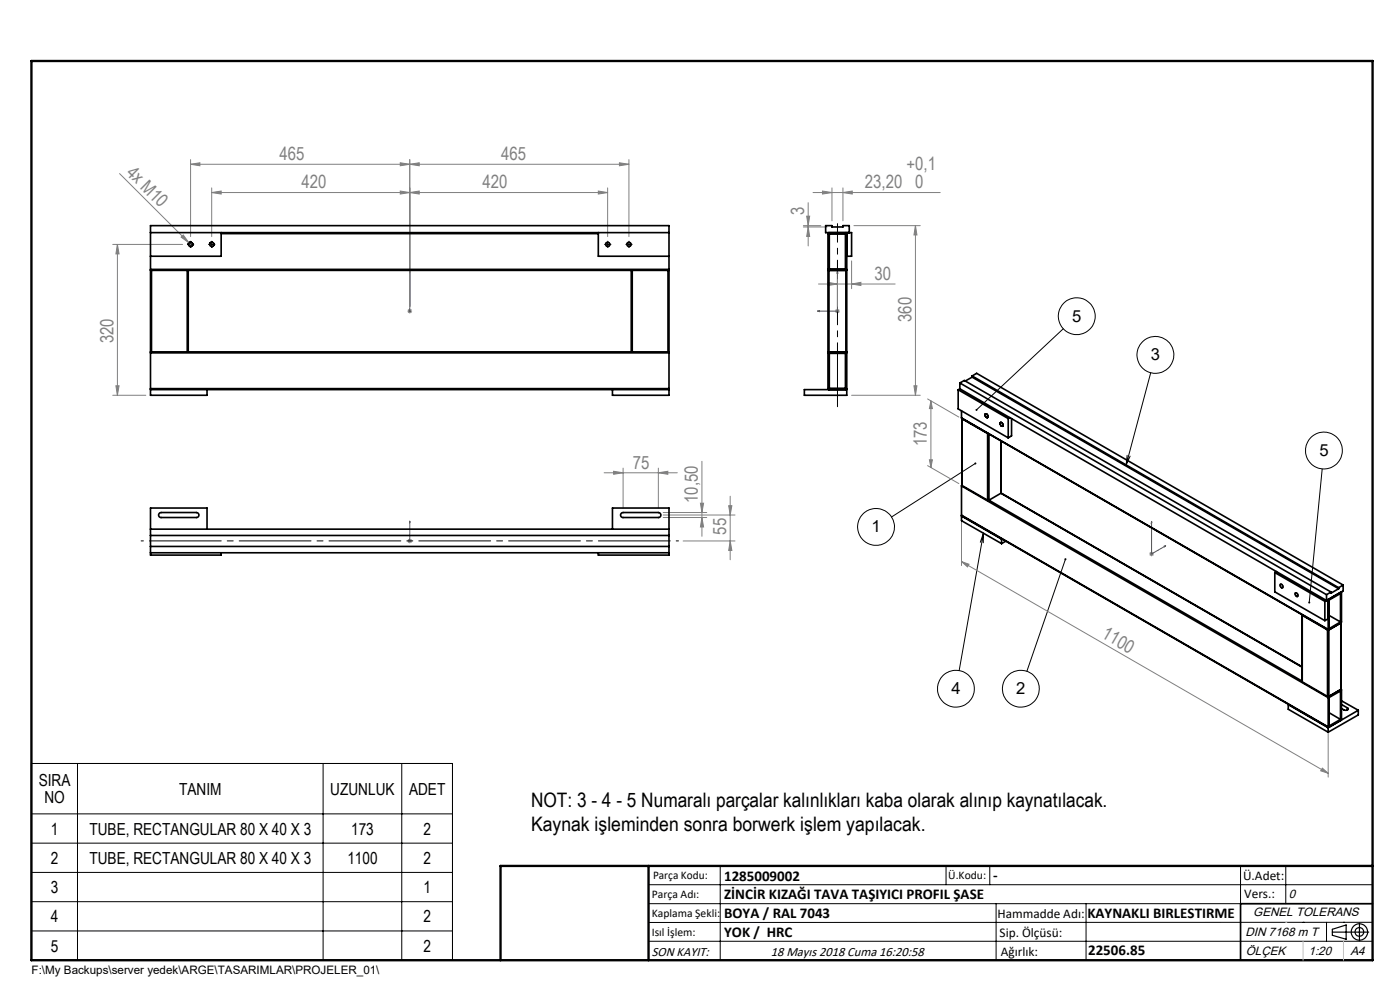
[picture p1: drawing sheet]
<svg xmlns="http://www.w3.org/2000/svg" width="297mm" height="210mm" viewBox="0 0 297 210" stroke-linecap="round" stroke-linejoin="round" font-family="sans-serif">
<g fill="none" stroke="#000" stroke-width=".21">
<path d="M39.9 52a.51 .51 0 0 1 .5-.6 .51 .51 0 0 1 .5 .5 .51 .51 0 0 1-.6 .4M40.2 51.8h.5M40.4 51.6v.5M44.5 52a.5 .5 0 0 1 .4-.6 .5 .5 0 0 1 .5 .5 .5 .5 0 0 1-.6 .4M44.7 51.8h.5M44.9 51.6v.5M128.4 52a.5 .5 0 0 1 .5-.6 .5 .5 0 0 1 .5 .5 .5 .5 0 0 1-.6 .4M128.7 51.8h.5M128.9 51.6v.5M132.9 52a.51 .51 0 0 1 .5-.6 .51 .51 0 0 1 .5 .5 .51 .51 0 0 1-.6 .4M133.2 51.8h.5M133.4 51.6v.5"/>
<path d="M225.6 69.7l-18.4 17.3M244.1 79l-5.2 19.6M206.9 98.3l-17.8 11.4M209 87.8a.51 .51 0 0 1 .6 .3 .51 .51 0 0 1-.2 .5 .61 .61 0 0 1-.4-.8zM212.2 89.6a.5 .5 0 0 1 .5 .3 .5 .5 0 0 1-.1 .6l-.4-.4zM239.1 96.6l-.2 2M239.7 96.8l-.8 1.8M280.5 99.5l-2.8 28.3M208.6 113.1l-5.1 29.1M208.6 113.1v2M208.6 113.1l-.6 1.9M226 118.6l-8.2 23.8"/>
<path d="M271.6 123.9a.51 .51 0 0 1 .5 .3 .51 .51 0 0 1-.1 .6 .61 .61 0 0 1-.4-.9zM274.7 125.8a.5 .5 0 0 1 .6 .2 .5 .5 0 0 1-.1 .6 .66 .66 0 0 1-.5-.8zM6.7 162h89.3v41.7h-89.3zM6.7 172.6h89.3M6.7 178.8h89.3M16.4 162v41.7M68.5 162v41.7M85.2 162v41.7M6.7 185.1h89.3M6.7 191.3h89.3M6.7 197.5h89.3M137.6 187.7h153.6"/>
<path d="M137.6 191.7h153.6M137.6 199.7h153.6M152.8 183.7v20M200.7 183.7v4M210 183.7v4M211.3 191.7v12M230.4 191.7v12M263.2 183.7v20M272.8 183.7v8M276.4 195.6h.1M281.4 195.6v4.1M285 195.6h.1"/>
<path d="M291.2 195.6l-153.6 .1"/>
<circle cx="228.4" cy="67.1" r="3.9"/>
<circle cx="245.1" cy="75.3" r="3.9"/>
<circle cx="280.9" cy="95.6" r="3.9"/>
<circle cx="185.8" cy="111.8" r="3.9"/>
<circle cx="202.8" cy="146.1" r="3.9"/>
<circle cx="216.6" cy="146.1" r="3.9"/>
</g>
<g fill="none" stroke="#000" stroke-width=".25">
<path d="M282.6 197.7h7.8M282.6 197.1l3-.9v3l-3-.8zM288.4 195.8v3.8M106.2 203.7h185"/>
<circle cx="288.4" cy="197.7" r="1.74"/>
<circle cx="288.4" cy="197.7" r=".93"/>
</g>
<g fill="none" stroke="#00f" stroke-width=".21">
<path d="M86.9 57.5v.5v-.5M86.9 57.5v8.5M177.7 57.5l.1 .5h-.2zM177.7 57.5v8.5h-4.3M86.9 65.9v.2zM86.9 66h.1M173.4 66l.4-.1v.2zM86.9 110.5v.4v-.4M86.9 114.6v.3zM86.9 114.8h.1M86.9 110.5v4.3M244.3 110.6l.1 .3-.2 .1z"/>
<path d="M244.3 110.6v6.9l3-1.7M247 115.8h.3l-.3 .2z"/>
</g>
<g fill="none" stroke="#808080" stroke-width=".21">
<path d="M25.4 36.8l15.4 15.4M40.4 34.8l2-.3v.7zM40.4 33.9v16.3M40.4 34.8h93M44.9 39.9v10.3M84.9 34.5l2 .3-2 .4zM86.9 34.8l2-.3v.7zM86.9 33.9v31.1M128.9 39.9v10.3M131.4 34.5l2 .3-2 .4zM133.4 33.9v16.3M176.5 39.9v6.9"/>
<path d="M178.8 39.9v6.9M23.9 51.8h14.8M24.9 51.8l.4 2.1h-.7zM24.9 51.8v32M38.4 50.3l.5-.5 1.2 1.7zM44.9 40.8l2-.3v.7zM44.9 40.8h84M84.9 40.5l2 .3-2 .4zM86.9 40.8l2-.3v.7zM126.9 40.5l2 .3-2 .4zM170.4 48.1h5.1M170.4 47.9h3.7"/>
<path d="M171.1 45.9h.7l-.4 2zM171.4 43v9.2M171.4 48.1l.4 2.1h-.7zM172.5 40.8h27M174.5 40.5l2 .3-2 .4zM175.6 59.9l2.1 .3-2.1 .4zM177.7 59.2v5.8M178.8 40.8l2-.3v.7zM180.7 55.3v5.9M181.2 47.9h14M194.2 47.9l.3 1.9h-.6zM194.2 47.9v35.9"/>
<path d="M86.4 66h1M86.6 65.6l.7 .7M86.9 65.5v1M87.3 65.6l-.7 .7M173.6 60.2h16.3M177.2 66h1M177.3 65.6l.7 .7M177.7 65.5v1M178 65.6l-.7 .7M180.7 60.2l1.9-.3v.7zM23.9 83.8h7M24.6 81.8h.7l-.4 2z"/>
<path d="M130.2 100l2 .3-2 .3zM132.2 99.3v8.4M139.7 99.3v8.4M148.9 97.9v15.9M180.7 83.8h14.5M193.9 81.8h.6l-.3 2zM196.8 98.8l6.6 3.8M196.8 84.6l6.6 3.9M197.2 97.5h.6l-.3 1.7zM197.5 85v14.2M197.5 85l.3 1.7h-.6zM86.4 114.8h1"/>
<path d="M86.6 114.4l.7 .7M86.9 114.3v.9M87.3 114.4l-.7 .7M128.2 100.3h15.5M139.7 100.3l2-.3v.6zM140.7 109.8h9.2M140.7 108.7h9.2M140.7 109.2h15.2M144.9 114.8h11M148.6 106.7h.7l-.4 2zM148.9 109.8l.4 2h-.7zM154.6 107.3h.7l-.4 1.9z"/>
<path d="M154.9 105.3v13.4M154.9 114.8l.4 2h-.7zM204 119.1l1.6 .6-.4 .6zM204 110.1v9.9M204 119.1l77.8 44.9M243.8 117.5h1M243.9 117.1l.8 .8M244.3 117v1M244.7 117.1l-.8 .8M281.8 155v9.8M280.5 162.9l1.3 1.1-1.6-.5z"/>
</g>
<g fill="none" stroke="#000" stroke-width=".21" stroke-dasharray="15.2 1.3 1.3 1.3">
<path d="M39.9 51.8h-.1M40.4 51.3v-.1M40.4 52.3v.2M40.9 51.8h.2M44.4 51.8h-.1M44.9 51.3v-.1M44.9 52.3v.2M45.4 51.8h.2M128.4 51.8h-.1M128.9 51.3v-.1M128.9 52.3v.2M129.4 51.8h.2"/>
<path d="M132.9 51.8h-.1M133.4 51.3v-.1M133.4 52.3v.2M133.9 51.8h.2"/>
</g>
<path d="M177.7 59.1v-11.7" fill="none" stroke="#000" stroke-width=".21" stroke-dasharray="15.2 1.3 1.3 1.3" stroke-dashoffset="11.3"/>
<path d="M177.7 86.3v-31" fill="none" stroke="#000" stroke-width=".21" stroke-dasharray="15.2 1.3 1.3 1.3" stroke-dashoffset="1.7"/>
<path d="M29.9 114.7h114" fill="none" stroke="#000" stroke-width=".21" stroke-dasharray="15.2 1.3 1.3 1.3" stroke-dashoffset="-1.8"/>
<path d="M291.2 191.7h-28v12" fill="none" stroke="#000" stroke-width=".35"/>
<path d="M6.7 12.9h284.5v190.8h-284.5zM137.6 183.7v20M291.2 183.7h-185v20" fill="none" stroke="#000" stroke-width=".5"/>
<path d="M276.4 199.7v4M285 199.7v4" fill="none" stroke="#c0c0c0" stroke-width=".21"/>
<path d="M272.8 195.6h.1" fill="none" stroke="#c0c0c0" stroke-width=".25"/>
<path d="M207 86.8v.3l.2-.1-.2 .1a.21 .21 0 0 0 .3 0 .21 .21 0 0 0 0-.3 .21 .21 0 0 0-.3 0zM206.8 98.1l-.1 .3a.22 .22 0 0 0 .3 .1 .22 .22 0 0 0 .1-.3l-.2 .1 .2-.1zM225.9 118.5a.22 .22 0 0 0 0 .3 .22 .22 0 0 0 .3-.1 .22 .22 0 0 0-.1-.3l-.1 .2 .1-.2zM277.6 127.6a.2 .2 0 0 0-.1 .3 .2 .2 0 0 0 .2 .1v-.2l.1 .2 .2-.3z" fill="#000"/>
<g fill="#00f">
<path d="M86.9 65.9v.2zM86.9 57.5v.5z"/>
<path d="M173.4 66l.4 .1v-.2zM177.7 57.5l-.1 .5h.2z"/>
<path d="M86.9 110.5v.4zM86.9 114.6v.3z"/>
<path d="M247 115.8h.3l-.3 .2zM244.3 110.6l.1 .3-.2 .1z"/>
</g>
<g fill="#808080">
<path d="M38.4 50.3l.5-.5 1.2 1.7z"/>
<path d="M280.5 162.9l1.3 1.1-1.6-.5zM204 119.1l1.6 .6-.4 .6z"/>
<path d="M178.8 40.8l2-.3v.7zM174.5 40.5l2 .3-2 .4z"/>
<path d="M84.9 40.5l2 .3-2 .4zM44.9 40.8l2-.3v.7zM84.9 34.5l2 .3-2 .4zM40.4 34.8l2-.3v.7z"/>
<path d="M86.9 40.8l2-.3v.7zM126.9 40.5l2 .3-2 .4zM86.9 34.8l2-.3v.7zM131.4 34.5l2 .3-2 .4z"/>
<path d="M139.7 100.3l2-.3v.6zM130.2 100l2 .3-2 .3z"/>
<path d="M180.7 60.2l1.9-.3v.7zM175.6 59.9l2.1 .3-2.1 .4z"/>
<path d="M171.4 48.1l.4 2.1h-.7zM171.1 45.9h.7l-.4 2z"/>
<path d="M154.9 114.8l.4 2h-.7zM154.6 107.3h.7l-.4 1.9zM197.2 97.5h.6l-.3 1.7zM197.5 85l.3 1.7h-.6z"/>
<path d="M148.9 109.8l.4 2h-.7zM148.6 106.7h.7l-.4 2z"/>
<path d="M194.2 47.9l.3 1.9h-.6zM193.9 81.8h.6l-.3 2z"/>
<path d="M24.9 51.8l.4 2.1h-.7zM24.6 81.8h.7l-.4 2z"/>
</g>
<g fill="none" stroke="#000" stroke-width=".35">
<path d="M31.9 57.1v.3M31.9 57.4h.2M31.9 57.1v-9.2h110v9.2M31.9 57.4v17.2M31.9 49.3h110M31.9 57.1h110M32.1 57.4h7.6M32.1 57.4v17.2M39.7 57.4h.2M39.7 57.4v17.2M39.9 57.4h94M39.9 57.4v17.2"/>
<path d="M46.9 49.3v5.1h-15M46.9 49.6h80M126.9 49.3v5.1h15M133.9 57.4h.2M133.9 57.4v17.2M134.1 57.4h7.6M134.1 57.4v17.2M141.7 57.4h.2M141.7 57.4v17.2M141.9 57.1v.3M141.9 57.4v17.2M175.9 49.3l-.3 .2v7.7l.3 .2"/>
<path d="M175.9 57.4h-.3v17.2h.3M175.9 57.4h3.6M175.9 57.4v17.2M175.9 49.7h3.5v7.3h-3.5zM179.5 49.3l.1 .3M179.5 57.4h.1v17.2h-.1M179.5 57.4v17.2M179.6 49.3v7.9l-.1 .2M180.2 49.3v-1.4h-1.4v.2h-2.3v-.2h-1.3v1.4h5.5v5.1h-1.1M31.9 74.6h.2M31.9 74.6v.3M31.9 74.9v7.5"/>
<path d="M31.9 74.9h110M32.1 74.6h7.6M39.7 74.6h.2M39.9 74.6h94M133.9 74.6h.2M134.1 74.6h7.6M141.7 74.6h.2M141.9 74.6v.3M141.9 74.9v7.5M175.9 74.6l-.3 .2v7.7l.3 .1M175.9 74.6h3.6M175.9 75h3.5v7.4h-3.5z"/>
<path d="M179.5 74.6l.1 .2v7.7l-.1 .1M206.2 79.8v.2M206.2 79.8l77.8 44.9M206.2 79.8l1-.6 77.7 44.9M31.9 82.4v.2M31.9 82.6v1.2h12v-1.2M31.9 82.6h110M31.9 82.4h110M129.9 82.6v1.2h12v-1.2M141.9 82.4v.2M170.6 82.6h9v1.2h-9zM203.3 82.7v4l10.6 6.2"/>
<path d="M203.3 82.7l10.6 6.1M203.6 82.5l-.3 .2M203.6 81.2v1.3M203.6 81.2l77.8 44.9M203.6 82.5l77.8 44.9M203.6 81.2l1-.5 77.8 44.9M204 88.6l77.8 45M204 88.6l77.8 44.9M204 87.2v1.4M204.1 88.8v.1M204.1 88.8v14.2M204.1 88.9l5.4 3.1"/>
<path d="M204.1 88.9v14.1M206.2 80l-1.4 .8M206.2 80l77.8 44.9M209 87.9a.4 .4 0 0 1 .5 .2 .4 .4 0 0 1-.1 .5l-.3-.3zM209.5 92h.2M209.5 92v14.1M209.8 92v14.1M212.2 89.7a.4 .4 0 0 1 .5 .2 .4 .4 0 0 1-.2 .5l-.3-.3zM212.3 93.5v11.1M213.9 88.8v4.1M214.2 88.6l-.3 .2M214.6 88.8v3.7l-.7 .4"/>
<path d="M31.9 117.3h110M31.9 115.9h110M31.9 113.6h110M31.9 112.2h110M33.8 108.9l.4-.2h7.5a.53 .53 0 0 1 .5 .5 .53 .53 0 0 1-.5 .6h-7.5a.52 .52 0 0 1-.5-.3 .52 .52 0 0 1 .1-.6zM43.9 112.2v-4.4h-12v9.9h15v-.4M129.9 112.2v-4.4h12v9.9h-15v-.4M131.9 108.8l7.8-.1a.53 .53 0 0 1 .5 .5 .53 .53 0 0 1-.5 .6h-7.5a.53 .53 0 0 1-.5-.4 .53 .53 0 0 1 .2-.6zM204 109.3l77.8 45M204 103.1v6.2M204 109.5v.9l8.5 4.9M204 109.5l8.5 4.9"/>
<path d="M204 103.1l77.8 44.9M204 109.3l77.8 44.9M204.1 102.9l-.1 .2M204.1 109.4l-.1 .1M204.1 103l5.4 3.1M209.5 106.1h.3M209.8 106.1l66.4 38.4M212.3 104.6l-2.5 1.5M212.3 104.6l63.9 36.9M212.4 104.6h-.1M212.4 104.6l63.8 36.8M212.5 114.4v.9"/>
<path d="M212.5 114.3v.1M213.4 114.8l-.9 .5M270.4 121.5v4l10.7 6.1M270.4 121.5l10.7 6.1M270.8 121.2l-.4 .3M271.6 124a.4 .4 0 0 1 .5 .2 .4 .4 0 0 1-.1 .5l-.4-.3zM274.8 125.8a.4 .4 0 0 1 .5 .2 .4 .4 0 0 1-.2 .5l-.3-.3zM276.2 130.4l.1 .1M276.2 130.4l.1 14.2M276.3 130.5l5.3 3.1M276.3 130.5v14.1M281.1 127.6l.7-.4v6.3"/>
<path d="M281.1 127.6v4M281.4 126.1v1.3M281.6 133.6h.3M281.6 133.6v14.1M281.8 133.5l.1 .1M281.8 127.3l.1-.2 2.7-1.5v6.4l-.2 .1M281.8 131.3l-.7 .3M281.9 133.6v14.1M282 127.3l2.4-1.4v6l-2.4 1.4zM282 130.6l2.4 1.3M282.4 125.6l-1 .5M284 124.9l-1.6 .9v-.2"/>
<path d="M284 124.7v.2M284.4 132.1l-2.5 1.5M284.4 132.1v14.2M284.5 132.1l-.1 14.2M284.5 125.6h.1M284.9 124.1v1.2l-3.5 2.1M284.9 124.1l-.9 .6M273.3 149.5l8.5 4.9M273.3 149.5v1l8.5 4.8M273.4 149.4l-.1 .1M276.3 144.6l5.3 3.1M281.6 147.7h.3"/>
<path d="M281.8 148v6.2M281.8 154.4v.9M281.9 147.7l-.1 .3M282 147.9l2.4-1.3v6l-2.4 1.4zM282 151.2l2.4 1.4M284.4 146.3h.2v6.4l-2.7 1.6-.1-.1M284.4 146.3l-2.5 1.4M284.5 146.2l.1 .1M284.6 148.7l3.5 2M284.6 149.4l1.3 .8M285.9 150.2a.35 .35 0 0 1-.1 .5 .35 .35 0 0 1-.4 0l-.8-.4M285.9 150.2v.4"/>
<path d="M288.1 150.7v1l-6.3 3.6M288.1 150.7l-6.3 3.7"/>
<circle cx="40.4" cy="51.8" r=".43"/>
<circle cx="44.9" cy="51.8" r=".43"/>
<circle cx="128.9" cy="51.8" r=".43"/>
<circle cx="133.4" cy="51.9" r=".42"/>
</g>
<g font-size="4.2">
<text x="112.6" y="171.1">NOT: 3 - 4 - 5 Numaralı parçalar kalınlıkları kaba olarak alınıp kaynatılacak.</text>
<text x="112.6" y="176.3">Kaynak işleminden sonra borwerk işlem yapılacak.</text>
</g>
<g font-size="3.9" fill="#808080">
<text x="59.3" y="34">465</text>
<text x="106.3" y="34">465</text>
<text x="26.6" y="36.8" transform="rotate(45 26.6 36.8)">4x M10</text>
<text x="64" y="40">420</text>
<text x="102.4" y="40">420</text>
<text x="183.5" y="40">23,20</text>
<text x="192.3" y="36.1">+0,1</text>
<text x="194.2" y="40">0</text>
<text x="170.6" y="45.6" transform="rotate(-90 170.6 45.6)">3</text>
<text x="185.5" y="59.3">30</text>
<text x="193.4" y="68.3" transform="rotate(-90 193.4 68.3)">360</text>
<text x="24.1" y="72.8" transform="rotate(-90 24.1 72.8)">320</text>
<text x="196.6" y="94.7" transform="rotate(-90 196.6 94.7)">173</text>
<text x="134.2" y="99.4">75</text>
<text x="148.1" y="106.7" transform="rotate(-90 148.1 106.7)">10,50</text>
<text x="154.1" y="113.4" transform="rotate(-90 154.1 113.4)">55</text>
<text x="233.6" y="135.2" transform="rotate(30 233.6 135.2)">1100</text>
</g>
<g font-size="3.5">
<text x="227.5" y="68.2">5</text>
<text x="244.1" y="76.4">3</text>
<text x="279.9" y="96.7">5</text>
<text x="184.9" y="112.9">1</text>
<text x="201.8" y="147.2">4</text>
<text x="215.6" y="147.2">2</text>
<text x="8.2" y="166.8">SIRA</text>
<text x="9.4" y="170.4">NO</text>
<text x="38" y="168.6">TANIM</text>
<text x="70.1" y="168.6">UZUNLUK</text>
<text x="86.8" y="168.6">ADET</text>
<text x="10.8" y="177">1</text>
<text x="19" y="177">TUBE, RECTANGULAR 80 X 40 X 3</text>
<text x="74.5" y="177">173</text>
<text x="89.8" y="177">2</text>
<text x="10.8" y="183.2">2</text>
<text x="19" y="183.2">TUBE, RECTANGULAR 80 X 40 X 3</text>
<text x="73.7" y="183.2">1100</text>
<text x="89.8" y="183.2">2</text>
<text x="10.8" y="189.5">3</text>
<text x="89.8" y="189.5">1</text>
<text x="10.8" y="195.7">4</text>
<text x="89.8" y="195.7">2</text>
<text x="10.8" y="201.9">5</text>
<text x="89.8" y="201.9">2</text>
</g>
<g font-size="3.2">
<text x="153.6" y="186.8">1285009002</text>
<text x="153.6" y="190.8">ZİNCİR KIZAĞI TAVA TAŞIYICI PROFIL ŞASE</text>
<text x="210.7" y="186.6">-</text>
<text x="153.6" y="194.8">BOYA / RAL 7043</text>
<text x="230.7" y="194.8">KAYNAKLI BIRLESTIRME</text>
<text x="153.6" y="198.8">YOK / HRC</text>
<text x="230.8" y="202.6">22506.85</text>
</g>
<g font-size="2.8">
<text x="263.7" y="186.7">Ü.Adet:</text>
<text x="263.9" y="190.5">Vers.:</text>
<text x="211.6" y="194.8">Hammadde Adı:</text>
<text x="138.3" y="202.8">SON KAYIT:</text>
<text x="163.5" y="202.8">18 Mayıs 2018 Cuma 16:20:58</text>
<text x="212.1" y="198.7">Sip. Ölçüsü:</text>
<text x="212.3" y="202.7">Ağırlık:</text>
</g>
<g font-size="2.6">
<text x="273.4" y="190.4">0</text>
<text x="265.9" y="194.4">GENEL TOLERANS</text>
<text x="264.2" y="198.5">DIN 7168 m T</text>
<text x="264.3" y="202.6">ÖLÇEK</text>
<text x="277.6" y="202.6">1:20</text>
<text x="286.5" y="202.6">A4</text>
</g>
<g font-size="2.5">
<text x="138.3" y="190.5">Parça Adı:</text>
<text x="138.5" y="186.5">Parça Kodu:</text>
<text x="201.2" y="186.5">Ü.Kodu:</text>
<text x="138.3" y="194.5">Kaplama Şekli:</text>
<text x="138.3" y="198.6">Isıl İşlem:</text>
<text x="6.7" y="206.7">F:\My Backups\server yedek\ARGE\TASARIMLAR\PROJELER_01\</text>
</g>
</svg>
